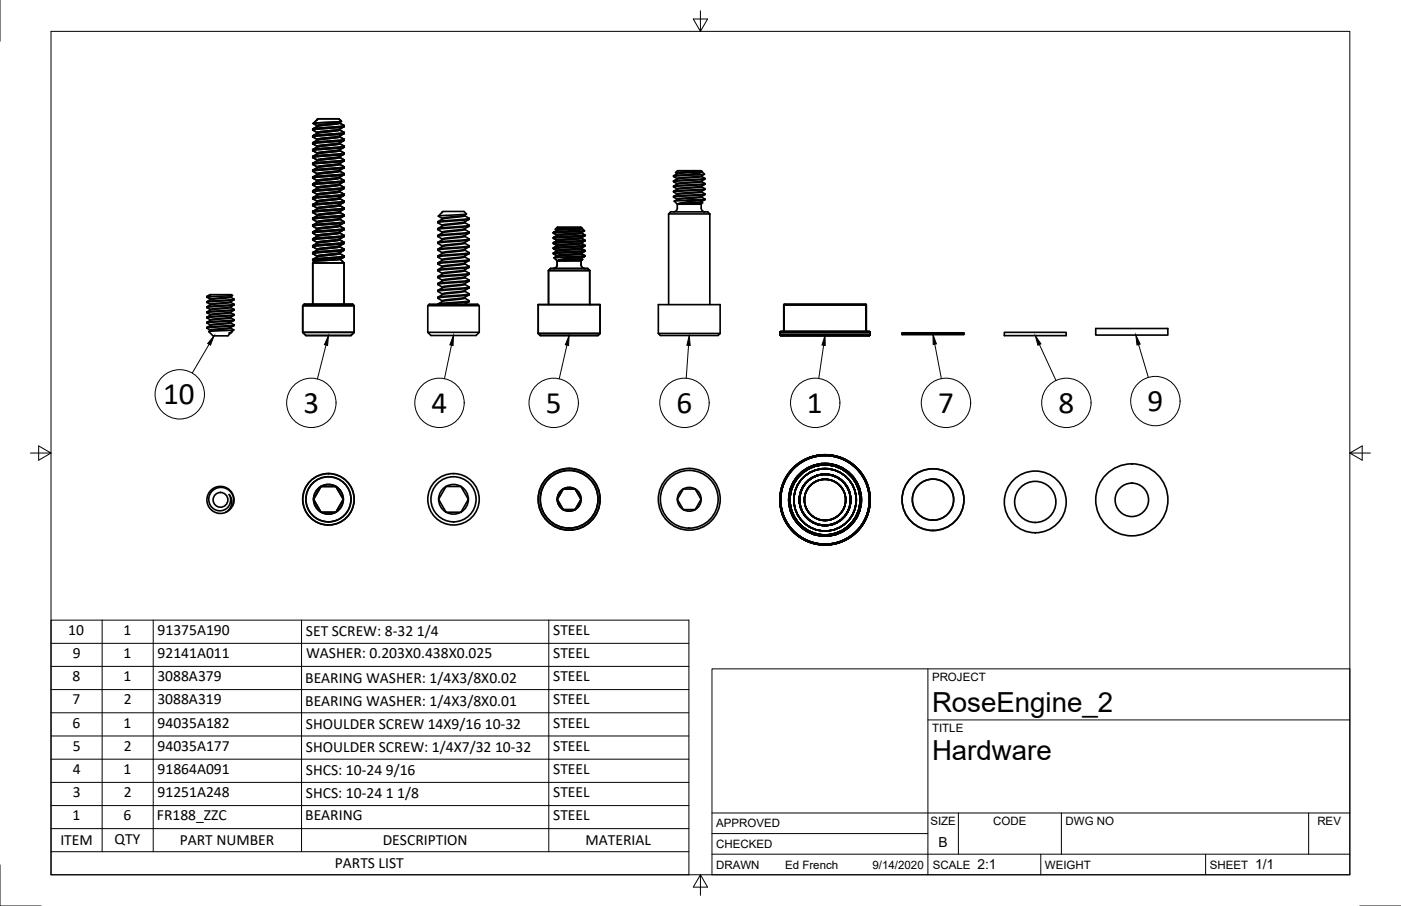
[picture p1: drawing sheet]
<svg xmlns="http://www.w3.org/2000/svg" width="432mm" height="279mm" viewBox="0 0 432 279" stroke-linecap="round" stroke-linejoin="round" font-family="sans-serif">
<!-- layer: Visible -->
<g fill="none" stroke="#000" stroke-width=".51">
<path d="M96.6 38.1l1.2 .7M97.8 36.9l.2-.3h6.5l.7 .8-8.6 .7M97.8 36.9l-1.2 1.2M97.8 36.9h.1M97.8 38.8v.2M104.6 37.8l-6.8 1M104.7 37.9l1.3 .9-8.6 .8-.9 .2-.1 .3M104.7 37.7l-.1 .3-.6 .2-6 .7-1.6 .9M104.7 39.8v.3M105.2 37.4l-.6 .4M106 39.1l-1.6 .9-6 .7-.6 .1v.3M106 39l-9.6 1.1 1.4 .8"/>
<path d="M106 38.8v.2M97.8 43v.2M97.8 47.2v.3M97.8 51.5v.2M97.8 55.7v.2M97.8 57.8v.3M97.8 59.9v.3M104.6 44.1l-6.2 .8-.6 .2v.2M104.6 48.3l-6.2 .8-.6 .2v.3M104.6 52.6l-6.3 .8-.5 .1v.3M104.6 56.8l-6.8 1M104.7 42.2l1.3 .8-9.1 .9-.5 .1v.3"/>
<path d="M104.7 46.4l1.3 .8-8.7 .9-.9 .1v.4M104.7 50.7l1.3 .8-8.7 .8-.9 .2v.3M104.7 54.9l1.3 .8-8.7 .8-.9 .2v.3M104.7 59.1l1.3 .8-8.7 .9-.9 .1v.4M104.7 40.1l-6.7 .9-1.6 .9M104.7 42l-.1 .2-.4 .2-6 .7-1.8 .9M104.7 44.3l-6.7 .9-1.6 .9M104.7 46.2l-.1 .3-.4 .1-6.2 .7-1.6 .9M104.7 48.6l-6.7 .9-1.6 .9M104.7 50.4l-.1 .3-.7 .2-5.9 .7-1.6 .9M104.7 52.8l-6.7 .9-1.6 .9M104.7 54.7l-.1 .3-.7 .1-5.9 .7-1.6 .9"/>
<path d="M104.7 57l-6.4 .9-1.9 .9M104.7 58.9l-.1 .3-.4 .1-6.2 .8-1.6 .9M104.7 44.1v.2M104.7 48.3v.3M104.7 52.5v.3M104.7 56.8v.2M104.7 40l1.3 .8M104.7 44.3l1.3 .8M104.7 48.5l1.3 .8M104.7 52.8l1.3 .7M104.7 57l1.3 .8M106 40.8l-1.3 .3-7.7 .7-.6 .1v.3"/>
<path d="M106 45.1l-1.3 .3-7.7 .6-.6 .1v.3M106 49.3l-1.3 .3-7.4 .6-.9 .2v.3M106 53.5l-1.5 .4-7.4 .5-.7 .2v.3M106 57.8l-1.5 .3-7.2 .6-.9 .1v.3M106 41.2l-1.8 .9-6.4 .9M106 45.4l-1.8 1-6.4 .8M106 49.6l-1.9 1-6.3 .9M106 53.9l-1.7 .9-6.5 .9M106 58.1l-1.9 1-6.3 .8M106 43.3l-1.4 .8M106 47.5l-1.4 .8M106 51.8l-1.4 .8"/>
<path d="M106 56l-1.4 .8M106 41.1l-9.6 1.1 1.4 .8M106 43v.3l-.7 .2-8.9 .8 1.4 .8M106 45.4l-9.6 1 1.4 .8M106 47.2v.3l-.7 .2-8.9 .8 1.4 .9M106 49.6l-9.6 1 1.4 .9M106 51.5v.3l-.7 .1-8.9 .8 1.4 .9M106 53.8l-9.6 1.1 1.4 .8M106 55.7v.3l-.8 .2-8.8 .8 1.4 .8M106 58.1l-9.6 1 1.4 .8M106 59.9v.3l-.8 .2-8.8 .8 1.4 .9M106 40.9v.2"/>
<path d="M106 45.1v.3M106 49.3v.3M106 53.6v.2M106 57.8v.3M208.2 53.2l.4 .2M208.6 53.4v.2M208.6 55v.2M208.6 56.6v.2M208.6 58.2v.2M208.6 59.8v.2M208.7 53.6l-1.1 .6M208.7 55.2l-1.1 .6"/>
<path d="M208.7 56.8l-1.1 .6M208.7 58.4l-1.1 .6M212.1 53.8l-4.1 .3-.4 .1v.2M215.3 52.8h.9M215.3 52.8l-7.1 .4M215.3 52.8l-6.7 .6M215.6 53.8l-8 .6 1 .6M216.2 54.3l-7.6 .7M216.2 55.9l-7.6 .7M216.2 59l-7.6 .8M216.2 52.8l-.2-.2h-7.2l-.6 .6M216.2 52.8l.1 .3-.7 .2-3.5 .5 5-.1"/>
<path d="M216.2 54.4l1.1 .6-9.2 .7-.5 .1v.2M216.2 56l1.1 .6-8.9 .7-.8 .1v.2M216.2 57.6l1.1 .6-8.9 .6-.8 .1v.3M216.2 59.2l1.1 .6-8.9 .6-.8 .2v.2M216.2 52.9l-7.5 .7M216.2 54.3v.2l-.4 .1-7.1 .6M216.2 56l-7.5 .8M216.2 57.4v.3h-.4l-7.1 .7M216.2 59.2l-7.3 .7-1.3 .7M216.2 52.8v.1M216.2 55.8v.2M216.2 59v.2"/>
<path d="M216.3 52.9l.8 .8M217.1 53.7l-.9 .6M217.2 56.8l-1.4 .7-7.2 .7M217.2 55.2l-1 .7M217.2 58.4l-1 .6M217.3 55l-.1 .3-.4 .1-9.2 .6 1 .6M217.3 56.6l-.1 .3h-.4l-9.2 .7 1 .6M217.3 58.2l-.1 .2-.6 .1-9 .7 1 .6M217.3 59.8l-.1 .2-.6 .1-9 .7 1 .6M97.8 62v.3M97.8 64.2v.2M97.8 68.4v.2"/>
<path d="M97.8 72.6v.3M97.8 79v.2M104.6 61l-6.8 1M104.6 65.3l-6.3 .8-.5 .1v.3M104.6 69.5l-6.3 .8-.5 .2v.3M104.6 73.7l-6.3 .8-.5 .2v.3M104.6 78l-6.8 1M104.7 63.4l1.3 .8-8.9 .8-.7 .2v.3M104.7 67.6l1.3 .8-8.9 .9-.7 .1v.3M104.7 71.8l1.3 .8-8.9 .9-.7 .1v.4M104.7 61.3l-6.4 .8-1.9 1M104.7 63.4l-6.4 .8-1.9 1"/>
<path d="M104.7 65.5l-6.4 .8-1.9 1M104.7 67.6l-6.4 .9-1.9 .9M104.7 69.7l-6.4 .9-1.9 .9M104.7 71.8l-6.6 .9-1.7 1M104.7 74l-6.4 .8-1.9 1M104.7 76.1l-6.4 .8-1.9 1M104.7 78l-.1 .3-.5 .1-6.1 .7-1.6 .9M104.7 61v.3M104.7 63.1v.3M104.7 65.3v.2M104.7 67.4v.2M104.7 69.5v.2"/>
<path d="M104.7 71.6v.2M104.7 73.7v.3M104.7 75.8v.3M104.7 61.2l1.3 .8M104.7 65.5l1.3 .8M104.7 69.7l1.3 .8M104.7 73.9l1.3 .8M104.7 76.1l1.3 .7M104.7 78.2l1.3 .8M104.9 79.9l-8 .7M104.9 79.9l1.1 1.2M106 62l-1.1 .3-7.8 .6-.7 .2v.3"/>
<path d="M106 66.3l-1.5 .3-7.4 .5-.7 .2v.3M106 70.5l-1.1 .3-7.8 .6-.7 .1v.3M106 74.7l-1.7 .4-7.2 .5-.7 .2v.3M106 76.8l-1.7 .4-7.2 .5-.7 .2v.3M106 79l-1.2 .2-7.8 .7-.6 .1v.3M106 62.4l-1.6 .8-6.6 1M106 66.6l-1.6 .9-6.6 .9M106 70.8l-1.8 1-6.4 .8M106 75.1l-1.6 .8-5.7 .7-.9 .2v.3M106 60.2l-1.4 .8M106 64.5l-1.4 .8M106 68.7l-1.4 .8"/>
<path d="M106 72.9l-1.4 .8M106 77.2l-1.4 .8M106 79.3l-1.1 .6M106 62.3l-9.6 1.1 1.4 .8M106 64.2v.3l-.8 .1-8.8 .9 1.4 .8M106 66.5l-9.6 1.1 1.4 .8M106 68.4v.3l-.5 .1-9.1 .9 1.4 .8M106 70.8l-9.6 1 1.4 .9M106 72.6v.3l-.5 .2-9.1 .9 1.4 .8M106 75l-9.6 1.1 1.4 .8M106 76.9v.3l-.5 .1-9.1 .9 1.4 .8M106 79v.3l-.5 .1-9.1 .9 .5 .3"/>
<path d="M106 62v.3M106 66.3v.2M106 70.5v.3M106 74.7v.3M136.3 65.4l.2-.2h6.5l.8 .8-8.7 .6 1.2 .8M136.3 65.4l-1.2 1.2M136.3 65.4v.1M136.3 67.3v.3M136.3 71.6v.2M136.3 75.8v.3M143.2 66.3v.3l-.6 .2-6 .7-1.6 .9M143.2 68.7l-6.5 .9-1.7 .9"/>
<path d="M143.2 70.5v.3l-.6 .2-5.9 .7-1.7 .9M143.2 72.9l-6.4 .9-1.8 .9M143.2 74.8v.3l-.8 .2-5.9 .6-1.5 .9M143.2 77.1l-6.4 .9-1.8 1M143.2 79.2l-6.4 .9-1.8 1M143.2 66.5l1.4 .9-8.9 .8-.7 .1-.1 .4M143.2 68.6l1.4 .9-8.9 .8-.7 .2-.1 .3M143.2 70.8l1.4 .8-8.9 .8-.7 .2-.1 .3M143.2 72.9l1.4 .8-8.9 .8-.7 .2-.1 .3M143.2 75l1.4 .8-8.9 .9-.7 .1-.1 .3M143.2 77.1l1.4 .8-9 .9-.6 .2-.1 .2M143.2 79.2l1.4 .9-9 .8-.6 .2-.1 .3"/>
<path d="M143.2 68.4v.3M143.2 72.7v.2M143.2 76.9v.2M143.2 79v.2M143.7 66l-1.3 .5-6.1 .8M144.6 67.6l-1.7 .9-6.1 .8-.4 .1-.1 .3M144.6 69.8l-1.7 .9-6.6 .9M144.6 71.9l-1.8 .9-6 .7-.4 .1-.1 .3M144.6 74l-1.6 .9-6.7 .9M144.6 76.1l-1.6 .9-6 .7-.6 .2-.1 .3M144.6 78.2l-1.8 1-6.5 .8M144.6 67.3v.3l-.6 .2-9.1 .8 1.4 .9"/>
<path d="M144.6 69.4v.3l-.6 .2-9.1 .9 1.4 .8M144.6 71.6l-.1 .3-.9 .2-8.7 .8 1.4 .8M144.6 73.7l-.1 .3-.9 .2-8.7 .8 1.4 .8M144.6 75.8l-.1 .3-.9 .2-8.7 .8 1.4 .9M144.6 77.9l-.1 .4-.9 .1-8.7 .8 1.4 .9M170.6 71.7v.2M170.6 73.3v.2M170.6 76.5v.2M170.6 78v.3M170.6 71.9l1 .6M170.6 73.5l1 .6M170.6 76.7l1 .6"/>
<path d="M170.6 78.3l1 .6M170.8 79.5l.9 .9M171.6 70.9l-.4-.2 8-.4v.2l-.7 .3-3.4 .5 5-.1M171.6 72.5v.2M171.6 75.7v.2M171.6 77.3v.1M174.6 79.3l-3.8 .2M175.1 71.3l-4.5 .4M178.2 79.3l-6.2 1h2.2M178.3 70.3l-6 .4-.7 .2v.2M178.6 71.3l-8 .6M179.2 70.3l-.2-.2h-7.2l-.6 .6"/>
<path d="M179.2 76.6l1 .7-9.6 .7M179.2 70.3l-7.3 .7-1.3 .7M179.2 71.9l-7.3 .7-1.3 .7M179.2 73.5l-7.1 .6-1.5 .7M179.2 75.1l-7.1 .6-1.5 .7M179.2 76.7l-7.1 .6-1.5 .7M179.2 78.1l-.1 .2-.6 .1-6.7 .6-1 .5M179.2 79.8l-5 .5M179.2 71.7v.2M179.2 73.3v.2M179.2 74.9v.2M179.2 76.5v.2"/>
<path d="M179.2 79.7v.1M179.2 71.9l1 .6M179.2 73.5l1 .6M179.2 75.1l1 .5M179.2 78.2l1 .6M179.2 79.8l.3 .2M179.3 70.3l.8 .9M179.5 80l-5.3 .3M180.1 71.2l-1.4 .6-7.1 .7M180.2 72.5l-9.6 .8M180.2 74.1l-8.8 .6-.8 .1v.3M180.2 75.6l-9.6 .9"/>
<path d="M180.2 78.8l-5.6 .5h3.6M180.2 72.7l-1.2 .7-6.7 .5-.7 .2v.2M180.2 74.3l-1.2 .7-7.4 .7M180.2 75.9l-1.2 .7-7.4 .7M180.2 77.5l-1.2 .6-6.8 .6-.6 .1v.2M180.2 79.1l-1.3 .7-6.9 .5M180.2 72.5l-.1 .2-.7 .2-8.8 .6M180.2 74.3l-9.6 .8 1 .6M180.2 75.9l-9.6 .8M180.2 77.4l-9.6 .9M180.2 79l-2 .3M180.2 74.1v.2"/>
<path d="M180.2 75.7v.2M180.2 77.3v.1M180.2 78.8v.2M206.1 66a2.43 2.43 0 0 1 2.5-.7h7.6a2.45 2.45 0 0 1 2.6 .7M206.1 66h12.7M206.1 66v27.9M207.8 62l.9 1M208.6 61.4v.2M208.7 61.6l-.9 .4M208.7 63h7.4M208.7 63v1.5l-.4 .6-.7 .2M211.6 61.8l-3.8 .2"/>
<path d="M215.2 61.8l-6.2 1h2.2M216.1 63l.1 1.6 .4 .5 .7 .2M216.2 62.2l-7.2 .6M216.2 60.8l1.1 .6-5.7 .4h3.6M216.2 62.4l.3 .1-5.3 .3M216.2 60.8l-7.5 .8M216.2 62.2v.2l-.4 .1-4.6 .3M216.2 60.6v.2M216.5 62.5l-.4 .5M217.2 60l-1.5 .7-7.1 .7M217.2 61.6l-1 .6M217.3 61.4l-.2 .2-1.9 .2"/>
<path d="M218.8 66v27.9M63.8 91.4h1.4l-1.4 .3 1 .6M63.8 91.4v.3M63.8 94.6v.2M63.8 96.2v.2M63.8 97.8v.2M63.8 99.4v.2M63.8 98l1 .6M63.8 94.9l1 .5M64.8 92.2v.2M64.8 93.8v.2M64.8 97v.2"/>
<path d="M64.8 98.6v.2M64.8 98.8l-1 .6M64.8 97.2l-1 .6M64.8 95.6l-1 .6M64.8 94l-1 .6M64.9 90.9l-1 .5M71 97.9l-6.2 .7M71 96.3l-6.2 .7M71 93.1l-6.2 .7M71.1 98l1 .6-8.3 .8M71.1 93.2l1 .7-8.3 .7M71.1 99.6l-6.1 .7-1.2 .7"/>
<path d="M71.1 98l-6.3 .8M71.1 96.4l-6.3 .8M71.1 94.8l-6.3 .8M71.1 93.2l-6.3 .8M71.1 91.7l-6.1 .7-1.2 .6M71.1 99.6l1 .6M71.1 96.4l1 .6M71.1 94.8l1 .6M71.1 91.7l1 .5M71.1 91.5v.2M71.1 93.1v.1M71.1 94.7v.1"/>
<path d="M71.1 96.2v.2M71.1 97.8v.2M71.1 99.4v.2M71.6 91.1l-.3-.2h-1.9a12.3 12.3 0 0 0-5 .2l-.6 .3M71.6 91.1l-6.4 .3M71.6 91.1l-.9 .5-5.9 .6M72.1 97l-8.3 .8M72.1 95.4l-8.3 .8M72.1 92.2l-7.9 .7-.4 .1v.2M72.1 98.8l-1.4 .7-5.9 .7M72.1 94.1l-1.4 .7-5 .4-.8 .2-.1 .2M72.1 97.2l-1.1 .7"/>
<path d="M72.1 95.7l-1.1 .6M72.1 92.5l-1.1 .6M72.1 98.6v.2l-.6 .2-7.7 .6 1 .6M72.1 97.2l-8.3 .8M72.1 95.6l-8.3 .8 1 .6M72.1 94l-8.3 .9M72.1 92.5l-8.3 .7 1 .7M72.1 92.2v.3M72.1 93.8v.2M72.1 95.4v.2M72.1 97v.2M93.3 94.3a2.53 2.53 0 0 1 2.4-.5h11.1a2.53 2.53 0 0 1 2.4 .5"/>
<path d="M93.3 94.3h15.9M93.3 94.3v8.2M96.4 81.1h9.6M96.4 81.1v12.7M96.9 80.6l-.5 .5M106 81.1v12.7M109.2 94.3v8.2M131.8 94.3a2.53 2.53 0 0 1 2.4-.5h11.1a2.55 2.55 0 0 1 2.4 .5M131.8 94.3h15.9M131.8 94.3v8.2M136.3 80v.3M136.3 84.3v.2"/>
<path d="M136.3 88.5v.3M136.3 92.8v.2M143.2 81.4l-6.4 .8-1.8 1M143.2 83.5l-6.4 .8-1.8 1M143.2 85.6l-6.4 .9-1.8 .9M143.2 87.7l-6.4 .9-1.8 .9M143.2 89.8l-6.4 .9-1.8 1M143.2 91.9l-6.6 1-1.6 .9M143.2 81.3l1.4 .9-9 .8-.6 .2-.1 .3M143.2 83.5l1.4 .8-9 .9-.6 .1-.1 .3M143.2 85.6l1.4 .8-9 .9-.6 .1-.1 .3M143.2 87.7l1.4 .8-9 .9-.6 .1-.1 .3"/>
<path d="M143.2 89.8l1.4 .8-9 .9-.6 .2-.1 .2M143.2 91.9l1.4 .9-9.7 1M143.2 81.1v.3M143.2 83.2v.3M143.2 85.4v.2M143.2 87.5v.2M143.2 89.6v.2M143.2 91.7v.2M144.6 80.3l-1.6 .9-6 .7-.6 .2-.1 .3M144.6 82.5l-1.8 .9-6.5 .9M144.6 84.6l-1.6 .9-5.9 .6-.7 .2-.1 .3M144.6 86.7l-1.7 .9-6.6 .9"/>
<path d="M144.6 88.8l-1.7 .9-5.8 .7-.7 .2-.1 .3M144.6 90.9l-1.7 .9-6.6 1M144.6 93l-1.3 .8M144.6 80l-.1 .4-.9 .1-8.7 .8 1.4 .9M144.6 82.1l-.1 .4-.9 .2-8.7 .8 1.4 .8M144.6 84.3v.3l-.7 .1-9 .9 1.4 .8M144.6 86.4v.3l-.7 .1-9 .9 1.4 .8M144.6 88.5v.3l-.7 .2-9 .8 1.4 .9M144.6 90.6v.3l-.7 .2-9 .8 1.4 .9M144.6 92.8v.2l-.8 .2-7.5 .6M147.7 94.3v8.2M169.1 83.4a2.45 2.45 0 0 1 2.5-.6h7.6a2.43 2.43 0 0 1 2.6 .6"/>
<path d="M169.1 83.4h12.7M169.1 83.4v10.5M171.7 80.4h7.4M171.7 80.4v1.6l-.4 .6-.7 .2M179.1 80.4v1.3M179.1 81.7l.2 .6 .9 .5M179.5 80l-.4 .4M181.8 83.4v10.5M241.6 94v8.1l-.2 .2M266.9 93.9l-25.3 .1M266.9 93.9l.1 .1M267 94v8.1l.2 .2"/>
<path d="M64.3 102.3l1.4 1.3h4.5l.9-.9M64.8 100.2v.2M64.8 101.8v.2M64.8 101.9l-.5 .3M71 101l-6.2 .8M71.1 101.2l1 .5-7.8 .6M71.1 101.2l-6.3 .7M71.1 101v.2M71.1 102.6v.1M71.3 102.4l-.7 .3M72.1 101.7l-.7 .7-.8 .3h.5M72.1 100.2l-7.5 .6-.8 .1v.3"/>
<path d="M72.1 100.4l-1.1 .6M72.1 100.4l-8.3 .8 1 .6M72.1 100.2v.2M93.3 102.5l1 1h13.9l1-1M93.3 102.5h15.9M131.8 102.5l1 1h13.9l1-1M131.8 102.5h15.9M165.9 102.8l.6 .7h15.8a2.53 2.53 0 0 0 2.6-.7M165.9 102.8h19M165.9 102.8v-8.9h19v8.9M202.9 102.8a2.53 2.53 0 0 0 2.6 .7h13.8a2.57 2.57 0 0 0 2.7-.7M202.9 102.8h19.1"/>
<path d="M202.9 102.8v-8.9h19.1v8.9M240.4 102.5l.2-.2h27.4l.2 .2M240.4 102.5h27.8M240.4 103.3h27.8M240.4 102.5v.8l.2 .2h27.4l.2-.2M268.2 102.5v.8M278 102.6h19.1v.5h-19.1zM309.5 102.5h19.1v1h-19.1zM337.7 101.3h22.2v2h-22.2zM70.6 152.5l.7 1.2 .1 1.7-.7 1.6-1.1 1-2 .3-1.3-.3-1.4-1-.9-1.4-.2-2.1 .8-1.8 1.5-1.3 2.2-.4 1.8 .6 1.4 1.4 .6 2.1-.3 1.6M70.6 152.5l.4 .9v1.5M71 154.9l-.6 1.3-.7 .8-1.4 .5-1.4-.1-1.3-.7-.9-1-.4-1.3 .2-1.3 .6-1.4 1.3-1 1.6-.4 1.4 .2 1.3 .8 .9 1.3 .5 1.6-.3 1.5"/>
<path d="M71.8 155.7l-.9 1.4-1.3 .9M98.9 158h4.6M98.9 158l-1.5-2.7a1.44 1.44 0 0 1-.4-2l1.3-2.2a1.17 1.17 0 0 1 1.7-1.1h2.3a1.18 1.18 0 0 1 1.8 .9l1.1 2.1a1.18 1.18 0 0 1 .1 1.9l-1.8 3.1M103.5 157.9a4.6 4.6 0 0 0 1.2-6.9 4.6 4.6 0 0 0-7 0 4.6 4.6 0 0 0 1.2 6.9M103.5 157.9l-1.3 .5-1.3 .1-2-.6M137.5 158h4.5M137.5 158l-1.6-2.7a1.44 1.44 0 0 1-.3-2l1.1-2a1.43 1.43 0 0 1 1.6-1.3h2.3a1.48 1.48 0 0 1 1.9 .7l1.2 2.3a1.17 1.17 0 0 1 .1 1.9l-1.8 3.1M142.1 157.9a4.6 4.6 0 0 0 1.2-6.9 4.6 4.6 0 0 0-7 0 4.6 4.6 0 0 0 1.2 6.9M142.1 157.9l-1.3 .5-1.4 .1-1.9-.6M173.6 150.8h3.6M173.6 150.8h2.5a1.59 1.59 0 0 1 2 1.4l.4 .8a1.57 1.57 0 0 1-.2 2.4l-.5 .7a1.2 1.2 0 0 1-1.6 1.1h-1.4a1.22 1.22 0 0 1-1.8-1l-.7-1.2a1.22 1.22 0 0 1 0-1.9zM173.6 150.8l-1.3 2.2a1.57 1.57 0 0 0 .3 2.4l.4 .7a1.58 1.58 0 0 0 2.2 1.1h.9a1.19 1.19 0 0 0 1.7-1l.7-1.2a1.59 1.59 0 0 0-.2-2.4l-1.1-1.8"/>
<path d="M177.3 150.8l-1.6-.5-1.1 .1-1 .4M177.3 150.8a3.7 3.7 0 0 1 .9 5.5 3.7 3.7 0 0 1-5.6 0 3.7 3.7 0 0 1 1-5.5M210.6 150.8h3.6M210.6 150.8l-1.2 2.2a1.57 1.57 0 0 0 .2 2.4l.4 .7a1.2 1.2 0 0 0 1.7 1.1h1.4a1.22 1.22 0 0 0 1.7-1l.7-1.2a1.2 1.2 0 0 0 0-1.9l-1.3-2.3M214.3 150.8l-1.6-.5-1.1 .1-1 .4M214.3 150.8a3.7 3.7 0 0 1 1 5.5 3.7 3.7 0 0 1-5.7 0 3.7 3.7 0 0 1 1-5.5M246.4 155.3h.1M246.5 153h-.1M247.5 150l.1 .1M247.6 158.2l-.1 .1M249 148.2l.1 .1M251.8 146.6v.1"/>
<path d="M254.1 146.2v.1M257.2 146.8h-.1M259.2 147.9v.1M261.2 150.4h.1M261.3 157.9h-.1M262 155.7h.1M262 152.5v.1M249.1 160.1h-.1M251.8 161.6v.1M254.1 162v.1M257.1 161.5h.1M259.2 160.3v.1"/>
<circle cx="68" cy="154.1" r="2.28"/>
<circle cx="101.2" cy="154" r="7.9"/>
<circle cx="101.2" cy="154" r="7"/>
<circle cx="139.8" cy="154" r="7.9"/>
<circle cx="139.8" cy="154" r="7"/>
<circle cx="175.4" cy="154" r="9.5"/>
<circle cx="175.4" cy="154" r="8.9"/>
<circle cx="212.4" cy="154" r="9.5"/>
<circle cx="212.4" cy="154" r="8.9"/>
<circle cx="254.3" cy="154.1" r="10.8"/>
<circle cx="254.3" cy="154.1" r="9.6"/>
<circle cx="254.3" cy="154.1" r="7.8"/>
<circle cx="254.3" cy="154.1" r="7.9"/>
<circle cx="254.3" cy="154.1" r="13.7"/>
<circle cx="254.3" cy="154.1" r="13.9"/>
<circle cx="254.3" cy="154.1" r="11.2"/>
<circle cx="254.3" cy="154.1" r="6.3"/>
<circle cx="287.6" cy="154.1" r="9.5"/>
<circle cx="287.6" cy="154.1" r="6.3"/>
<circle cx="319.1" cy="154.8" r="9.5"/>
<circle cx="319.1" cy="154.8" r="6.3"/>
<circle cx="348.8" cy="154.2" r="11.1"/>
<circle cx="348.8" cy="154.1" r="5.2"/>
</g>
<!-- layer: Border -->
<path d="M0 0v12.7M15.7 9.7h400.3v260.1h-400.3zM215.9 3.3v6.4l-2.2-3.8h4.4l-2.2 3.8M9.4 139.7h6.3l-3.8-2.2v4.4l3.8-2.2M416 139.7l3.8 2.2v-4.4l-3.8 2.2h6.4M0 266.7v12.7h12.7M215.9 269.8l2.2 3.8h-4.4l2.2-3.8v6.3M419.1 279.4h12.7" fill="none" stroke="#000" stroke-width=".31"/>
<!-- layer: Titleblock -->
<path d="M219.4 206.3h196.6v63.5h-196.6zM286 206.3v63.5M286 222h130M219.4 257.1h66.6M219.4 250.7h196.6M295.4 250.7v12.7M327.1 250.7v12.7M403.3 250.7v12.7M219.4 263.4h196.6M320.8 263.4v6.4M371.6 263.4v6.4" fill="none" stroke="#000" stroke-width=".31"/>
<!-- layer: BOM -->
<g fill="none" stroke="#000" stroke-width=".31">
<path d="M64.4 106.2l-5.1 8.8M100.5 106.4l-2.7 10.5M139.1 106.4l-2.1 10.4M174.7 106.4l-2.3 10.4M212.2 106.5l-.7 10.1M253.9 106.5l-1.6 10.2M288.1 106.2l2 10.6M320.4 106.3l5.1 11M350.9 106.3l3 10.1M15.7 191.2h196.6v78.6h-196.6zM15.7 198.4h196.6M31.5 191.2v71.5"/>
<path d="M47.2 191.2v71.5M92.9 191.2v71.5M169.1 191.2v71.5M15.7 219.8h196.6M15.7 212.7h196.6M15.7 205.5h196.6M15.7 234.1h196.6M15.7 227h196.6M15.7 255.5h196.6M15.7 248.4h196.6M15.7 241.3h196.6M15.7 262.7h196.6"/>
<circle cx="55.4" cy="121.6" r="7.6"/>
<circle cx="96" cy="124.2" r="7.6"/>
<circle cx="135.5" cy="124.2" r="7.6"/>
<circle cx="170.7" cy="124.2" r="7.6"/>
<circle cx="211" cy="124.2" r="7.6"/>
<circle cx="251.3" cy="124.2" r="7.6"/>
<circle cx="291.6" cy="124.2" r="7.6"/>
<circle cx="328.7" cy="124.2" r="7.6"/>
<circle cx="356.1" cy="123.7" r="7.6"/>
</g>
<path d="M66 103.6l-1.1 2.8-.9-.5zM101.2 103.5l-.2 3-1-.2zM139.8 103.5l-.2 3.1-1-.3zM175.4 103.5l-.2 3-1-.2zM212.4 103.5l.3 3h-1zM254.3 103.5v3.1l-1-.2zM287.5 103.1l1.1 2.9-1 .2zM319.1 103.5l1.7 2.5-.9 .5zM350.1 103.3l1.3 2.8-1 .3z" fill="#000" stroke="#000" stroke-width=".31"/>
<g font-size="9.6">
<text x="50.3" y="124.7">10</text>
<text x="93.6" y="127.3">3</text>
<text x="133" y="127.3">4</text>
<text x="168.3" y="127.3">5</text>
<text x="208.5" y="127.3">6</text>
<text x="248.7" y="127.3">1</text>
<text x="289.1" y="127.3">7</text>
<text x="326.2" y="127.3">8</text>
<text x="353.7" y="126.7">9</text>
</g>
<g font-size="8.5">
<text x="287.3" y="219.5">RoseEngine_2</text>
<text x="287.3" y="234.5">Hardware</text>
</g>
<g font-size="4.8">
<text x="21.1" y="195.9">10</text>
<text x="38.1" y="195.8">1</text>
<text x="48.6" y="195.9">91375A190</text>
<text x="94.3" y="196.2">SET SCREW: 8-32 1/4</text>
<text x="170.5" y="195.9">STEEL</text>
<text x="22.4" y="203">9</text>
<text x="38.1" y="203">1</text>
<text x="48.6" y="203">92141A011</text>
<text x="94.3" y="203">WASHER: 0.203X0.438X0.025</text>
<text x="170.5" y="203">STEEL</text>
<text x="22.4" y="210.1">8</text>
<text x="38.1" y="210.1">1</text>
<text x="48.5" y="210.1">3088A379</text>
<text x="94.1" y="210.5">BEARING WASHER: 1/4X3/8X0.02</text>
<text x="170.5" y="210.1">STEEL</text>
<text x="22.4" y="217.2">7</text>
<text x="38.1" y="217.3">2</text>
<text x="48.5" y="217.3">3088A319</text>
<text x="94.1" y="217.6">BEARING WASHER: 1/4X3/8X0.01</text>
<text x="170.5" y="217.3">STEEL</text>
<text x="22.4" y="224.4">6</text>
<text x="38.1" y="224.4">1</text>
<text x="48.6" y="224.4">94035A182</text>
<text x="94.3" y="224.8">SHOULDER SCREW 14X9/16 10-32</text>
<text x="170.5" y="224.4">STEEL</text>
<text x="22.4" y="231.5">5</text>
<text x="38.1" y="231.6">2</text>
<text x="48.6" y="231.6">94035A177</text>
<text x="94.3" y="231.9">SHOULDER SCREW: 1/4X7/32 10-32</text>
<text x="170.5" y="231.6">STEEL</text>
<text x="22.4" y="238.7">4</text>
<text x="38.1" y="238.7">1</text>
<text x="48.6" y="238.7">91864A091</text>
<text x="94.3" y="239.1">SHCS: 10-24 9/16</text>
<text x="170.5" y="238.7">STEEL</text>
<text x="22.4" y="245.9">3</text>
<text x="38.1" y="245.9">2</text>
<text x="48.6" y="245.9">91251A248</text>
<text x="170.5" y="245.9">STEEL</text>
<text x="94.3" y="246.2">SHCS: 10-24 1 1/8</text>
<text x="22.3" y="253">1</text>
<text x="38.1" y="253">6</text>
<text x="48.3" y="253">FR188_ZZC</text>
<text x="94.1" y="253">BEARING</text>
<text x="170.5" y="253">STEEL</text>
<text x="18.6" y="260.6">ITEM</text>
<text x="35.3" y="260.4">QTY</text>
<text x="55.4" y="260.6">PART NUMBER</text>
<text x="118" y="260.6">DESCRIPTION</text>
<text x="180.5" y="260.6">MATERIAL</text>
<text x="103.2" y="267.7">PARTS LIST</text>
</g>
<g font-size="4.3">
<text x="289.3" y="261.2">B</text>
<text x="301.2" y="268.1">2:1</text>
<text x="386.8" y="268.1">1/1</text>
</g>
<g font-size="3.5">
<text x="287.3" y="210.1">PROJECT</text>
<text x="287.3" y="225.8">TITLE</text>
<text x="220.7" y="255.2">APPROVED</text>
<text x="286.7" y="254.5">SIZE</text>
<text x="306.1" y="254.5">CODE</text>
<text x="328.4" y="254.5">DWG NO</text>
<text x="406" y="254.5">REV</text>
<text x="220.7" y="261.5">CHECKED</text>
<text x="220.7" y="267.9">DRAWN</text>
<text x="242" y="267.9">Ed French</text>
<text x="268.9" y="267.9">9/14/2020</text>
<text x="287.5" y="267.9">SCALE</text>
<text x="322.1" y="267.9">WEIGHT</text>
<text x="372.9" y="267.9">SHEET</text>
</g>
</svg>
